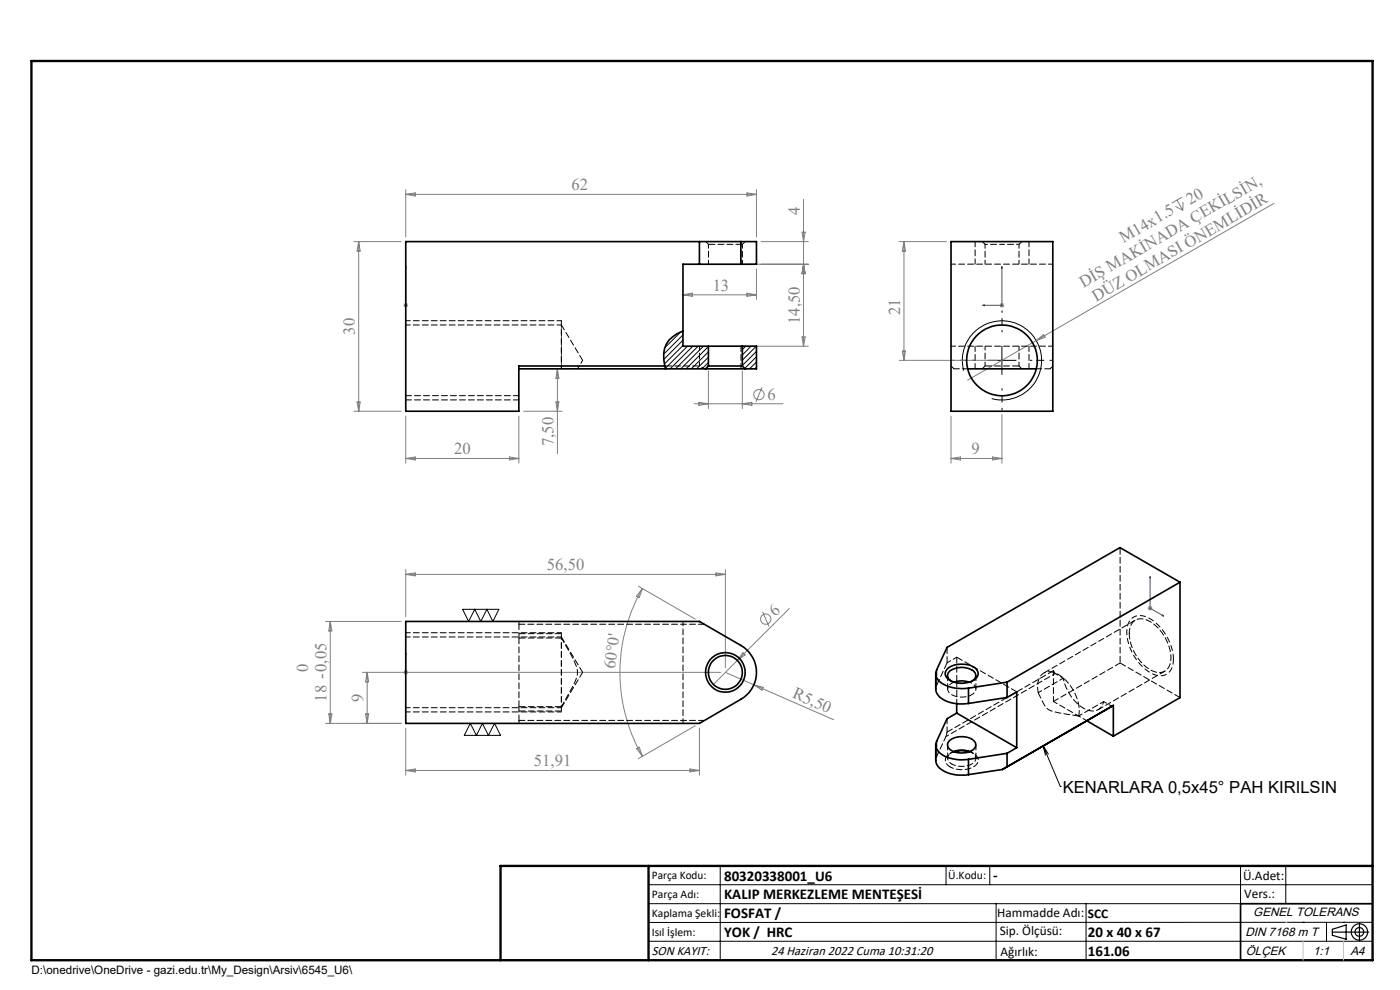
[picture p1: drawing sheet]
<svg xmlns="http://www.w3.org/2000/svg" width="297mm" height="210mm" viewBox="0 0 297 210" stroke-linecap="round" stroke-linejoin="round" font-family="sans-serif">
<g fill="none" stroke="#808080" stroke-width=".21">
<path d="M75.1 51.3h10M76.1 51.3l.3 2h-.7zM76.1 51.3v35.9M86.1 40.2v10.1M86.1 41.2h74.4M86.1 41.2l2-.3v.7zM158.2 56h13.3M158.5 40.9l2 .3-2 .4zM160.5 40.2v10.1M160.5 57v6.5M161.5 51.3h10M170.1 49.2h.7l-.3 2.1z"/>
<path d="M170.5 42.3v31.1M170.5 56l.3 2.1h-.7zM190.7 51.3h10.1M191.8 51.3v25.1M191.8 51.3l.3 2h-.7zM249.3 43.8l1.6 .8M249.7 42.4l1.2 2.2M250.8 41.8l-2.2 1.3M251 42.9l-.1 1.7M270.3 43.1l-50.5 29.1M85.6 64.8h1M85.7 64.4l.7 .7"/>
<path d="M86.1 64.2v1.1M86.4 64.4l-.7 .7M118.3 78.2v18M118.3 78.2l.3 2h-.7zM144.9 62.5h15.6M144.9 62.5l2-.3v.7zM150.3 78.7v8M151.3 73.4h20.2M157.5 78.7v8M158.5 62.2l2 .3-2 .4zM170.1 71.5h.7l-.3 1.9zM190.7 76.4h20.9"/>
<path d="M191.4 74.5h.7l-.3 1.9zM212.1 64.8h.9M212.2 64.4l.7 .7M212.5 64.2v1.1M212.9 64.4l-.7 .7M219.8 72.2l-14.5 8.4M219.8 72.2l1.6-1.2 .3 .5zM75.1 87.2h10M75.7 85.3h.7l-.3 1.9zM86.1 88.3v9.9M86.1 97.3l2-.4v.7zM86.1 97.3h24"/>
<path d="M108.1 96.9l2 .4-2 .3zM110.1 88.3v9.9M111.1 87.2h8.1M117.9 85.3h.7l-.3 1.9zM147.3 85.6h18.8M148.3 85.3l2 .3-2 .4zM157.5 85.6l2-.3v.7zM161.6 82.2l-1.2 3.1M201.8 97.3h10.7M201.8 88.3v9.9M201.8 97.3l2-.4v.7zM210.6 96.9l1.9 .4-1.9 .3z"/>
<path d="M212.5 87.9v10.3M69.1 131.8h16M70.1 131.8v21.6M70.1 131.8l.3 2h-.7zM86.1 120.8v10M86.1 121.8l2-.3v.7zM86.1 121.8h67.8M135.4 124.3l12.1 7M136.3 124.8a35.6 35.6 0 0 0 0 35.6M136.3 124.8l-.7 2-.6-.3zM151.9 121.5l2 .3-2 .4zM153.9 120.8v20.8"/>
<path d="M157.6 138.5l.5 .4-1.7 1.2zM161.8 129.8l1.3 3.1M167.5 129.1l-11.1 11M243.5 129h1M243.6 128.6l.7 .8M244 128.5v1M244.3 128.6l-.7 .8M69.1 153.4h16M69.7 151.4h.7l-.3 2zM76.9 142.6h76M77.5 151.4h.7l-.3 2zM77.9 142.6v10.8"/>
<path d="M77.9 142.6l.3 2h-.7zM85.7 142.3l.7 .7M86.1 142.1v1M86.1 154.4v10M86.4 142.3l-.7 .7M135 158.8l.6-.3 .7 1.9zM147.5 153.9l-12.1 7M148.4 154.4v10M153.9 142.6l22.9 10.1M156.4 140.1l-5.1 5.1M159.9 145.3l2 .5-.3 .6zM86.1 163.4l2-.3v.7z"/>
<path d="M86.1 163.4h62.3M146.4 163.1l2 .3-2 .4z"/>
<circle cx="161" cy="83.7" r="1.09"/>
<circle cx="162.4" cy="131.3" r="1.09"/>
</g>
<g fill="none" stroke="#000" stroke-width=".21">
<path d="M204.4 78.6a8.4 8.4 0 0 1 7.4-10.5 8.4 8.4 0 0 1 9.1 9 8.4 8.4 0 0 1-10.5 7.5M209.5 76.4h6M212.5 73.4v6M98.1 129.2h7.7l-1.2 2.6-1.3-2.6-1.3 2.6-1.3-2.6-1.3 2.6zM99.8 153.4l1.3 2.6 1.2-2.6 1.3 2.6 1.3-2.6 1.3 2.6h-7.7zM221.3 158.2l3.6 8.6M221.3 158.2l1.1 1.7M221.3 158.2l.5 2M224.9 166.8h.1M137.6 187.7h153.6M137.6 191.7h153.6M137.6 199.7h153.6"/>
<path d="M152.8 183.7v20M200.7 183.7v4M210 183.7v4M211.3 191.7v12M230.4 191.7v12M263.2 183.7v20M272.8 183.7v8M276.4 195.6h.1M281.4 195.6v4.1M285 195.6h.1M291.2 195.6l-153.6 .1"/>
</g>
<path d="M248.9 139.8a10.4 10.4 0 0 0-6.2-9.1 2.78 2.78 0 0 0-3.6 2.8 10.4 10.4 0 0 0 6.1 9.7 2.78 2.78 0 0 0 3.7-2.8v-.6" fill="none" stroke="#000" stroke-width=".21" stroke-dasharray="1.3 .6" stroke-dashoffset=".1" stroke-linecap="butt"/>
<path d="M119.1 68v10.2" fill="none" stroke="#000" stroke-width=".21" stroke-dasharray="1.3 .6" stroke-dashoffset=".3" stroke-linecap="butt"/>
<path d="M119.1 134.3v16.7" fill="none" stroke="#000" stroke-width=".21" stroke-dasharray="1.3 .6" stroke-dashoffset="-.1" stroke-linecap="butt"/>
<g fill="none" stroke="#000" stroke-width=".25">
<path d="M282.6 197.7h7.8M282.6 197.1l3-.9v3l-3-.8zM288.4 195.8v3.8M106.2 203.7h185"/>
<circle cx="288.4" cy="197.7" r="1.74"/>
<circle cx="288.4" cy="197.7" r=".93"/>
</g>
<g fill="none" stroke="#00f" stroke-width=".21">
<path d="M86.1 56.5v.4v-.4M86.1 56.5v8.3M212.5 56.5v8.3h-4M212.5 56.5l.2 .4h-.3zM86.1 64.7v.2zM86.1 64.8h.1M208.5 64.8l.3-.1v.2zM86.1 138.5v.4v-.4M86.1 138.5v4.1M244 122.3v6.7l2.9 1.7M244 122.3l.1 .4-.2-.1zM246.6 130.4l.3 .3-.3-.1z"/>
<path d="M86.1 142.5v.2zM86.1 142.6h.1"/>
</g>
<path d="M206.6 76.4h-4.5M212.6 70.4v-4.5M218.6 76.4h4.5M212.6 82.4v4.5" fill="none" stroke="#000" stroke-width=".21" stroke-dasharray="15.2 1.3 1.3 1.3" stroke-dashoffset="14.9"/>
<path d="M119.1 68h-33M119.1 134.2h-33M86.1 151h33" fill="none" stroke="#000" stroke-width=".21" stroke-dasharray="1.3 .6" stroke-dashoffset=".3"/>
<path d="M86.1 84.8h24" fill="none" stroke="#000" stroke-width=".21" stroke-dasharray="1.3 .6" stroke-dashoffset=".1"/>
<path d="M119.1 68h.1M119.1 134.2v.1" fill="none" stroke="#000" stroke-width=".21" stroke-dasharray="1.3 .6"/>
<path d="M110.1 134.4h9M119.1 150.8h-9" fill="none" stroke="#000" stroke-width=".21" stroke-dasharray="1.3 .6" stroke-dashoffset="-.1"/>
<path d="M291.2 191.7h-28v12" fill="none" stroke="#000" stroke-width=".35"/>
<path d="M6.7 12.9h284.5v190.8h-284.5zM137.6 183.7v20M291.2 183.7h-185v20" fill="none" stroke="#000" stroke-width=".5"/>
<path d="M276.4 199.7v4M285 199.7v4" fill="none" stroke="#c0c0c0" stroke-width=".21"/>
<path d="M272.8 195.6h.1" fill="none" stroke="#c0c0c0" stroke-width=".25"/>
<g fill="#00f">
<path d="M86.1 64.7v.2zM86.1 56.5v.4z"/>
<path d="M208.5 64.8l.3 .1v-.2zM212.5 56.5l-.1 .4h.3zM246.6 130.4l.3 .3-.3-.1zM244 122.3l.1 .4-.2-.1z"/>
<path d="M86.1 138.5v.4zM86.1 142.5v.2z"/>
</g>
<g fill="none" stroke="#000" stroke-width=".21">
<path d="M144.4 70.4l-3.4 3.4M144.9 71l-4.1 4.1M144.9 72.2l-4.1 4M144.9 73.3l-4 3.9M145.8 73.4l-4.7 4.7M147 73.4l-4.8 4.8M148.1 73.4l-4.8 4.8M149.2 73.4l-4.8 4.8M150.3 73.5l-4.7 4.7M150.3 74.6l-3.7 3.6M150.3 75.8l-2.5 2.4M150.3 76.9l-1.4 1.3"/>
<path d="M158.2 73.4l-.7 .8M159.3 73.4l-1.8 1.9M160.4 73.4l-2.9 3M160.5 74.5l-3 3M160.5 75.7l-2.5 2.5M160.5 76.8l-1.5 1.4M160.5 77.9l-.4 .3"/>
</g>
<g fill="none" stroke="#000" stroke-width=".35">
<path d="M148.4 51.3v4.7M157.2 51.3h3.3v4.7h-3.3M157.2 51.3h-71.1v35.9h24v-9.6h30.9M157.2 51.3v4.7M157.2 56h-12.3v17.4h5.4M201.8 51.3h21.5v35.9h-21.5zM110.1 78.2h39.6M141 77.6l.2 .6M144.9 70.2a5.6 5.6 0 0 0-3.9 7.4M149.7 78.2h8.4M150.3 77.6h7.2M150.3 73.4h7.2"/>
<path d="M150.3 73.4v4.2M150.3 77.6l-.6 .6M157.5 73.4h3v4.8h-2.4M157.5 77.6l.6 .6M157.5 73.4v4.2M205.3 78.2h14.6M86.1 131.8h62.3l8.8 5.1a6.6 6.6 0 0 1 0 11.4l-8.8 5.1h-62.3zM250.3 123.5l-12.7-7.3-36.7 21.1-2.2 4.8a2.55 2.55 0 0 0 1.9 3.3 8.9 8.9 0 0 0 4.9 .6M250.3 123.5l-36.7 21.2M250.3 123.5v24.5l-14.1 8.2M198.5 142.9v3.2a3.5 3.5 0 0 0 3.2 2.9l1.9 .3 1.9-.1M198.5 158v3.3a3.5 3.5 0 0 0 3.2 2.8l1.9 .3 1.9-.1"/>
<path d="M200.9 141.9a5.1 5.1 0 0 1 6.2 0 1.44 1.44 0 0 1-.6 2.4 4.9 4.9 0 0 1-5.8-.7l-.2-.8zM201.3 157.2a4.1 4.1 0 0 1 5.6 .3 1.43 1.43 0 0 1-1.1 1.9 4.1 4.1 0 0 1-4.6-.9l-.2-.8zM201.7 144.4a1.33 1.33 0 0 1-.7-1.4 1.33 1.33 0 0 1 1.2-1.1 4.1 4.1 0 0 1 4.7 .9l.1 .8-.3 .5-.4 .3M202.3 159.4a5.2 5.2 0 0 1 3.4 0M202.4 144.7a4.6 4.6 0 0 1 3.2 0M202.4 159.5l1.4-.3 1.8 .3M203 151.3l-2.1 1.2-2.2 4.7a2.3 2.3 0 0 0 1.4 3.1 8.9 8.9 0 0 0 5.4 .8M203 151.3l12.7 7.3M203 144.5v.3M203 149.3v2M205.5 146v3.2M213.6 144.7l-8.1 1.3"/>
<path d="M213.6 144.7v3.2M213.6 159.8v2.9M213.6 147.9l-8.1 1.3M213.6 147.9l2.1-1.1v11.8M213.6 159.8l-8.1 1.3M215.7 158.6l-2.1 1.2M230.5 152.9l5.7 3.3M236.2 149.6v6.6M236.2 149.6l-22.6 13.1M236.2 149.6l-23.5 13.6M205.5 161.1v3.2M212.7 163.2l-7.2 1.1"/>
<path d="M213.6 162.7l-.9 .5"/>
<circle cx="212.6" cy="76.4" r="7.5"/>
<circle cx="153.9" cy="142.6" r="3.6"/>
<circle cx="153.9" cy="142.6" r="4.2"/>
</g>
<path d="M209 51.8h3.6M212.6 51.8h3.6M119.1 78.2v-9.3M201.9 144.9a1.29 1.29 0 0 0-.9 1.2 1.29 1.29 0 0 0 .9 1.3 4.2 4.2 0 0 0 5-.7 1.47 1.47 0 0 0-1.3-2M234.1 148.8a2.47 2.47 0 0 1-3.8 1.7 9.6 9.6 0 0 1-4.7-6.6M201.9 162.1a1.29 1.29 0 0 1-.9-1.3 1.29 1.29 0 0 1 .9-1.2l.4-.2" fill="none" stroke="#000" stroke-width=".21" stroke-dasharray="1.3 .6" stroke-dashoffset=".7"/>
<g fill="none" stroke="#000" stroke-width=".21" stroke-dasharray="1.3 .6" stroke-dashoffset=".1">
<path d="M157.2 51.2v4.8M206.9 51.2v4.8M218.3 51.2v4.8M123.6 76.4l-4.5-7.5M157.2 73.4v4.8M202.4 78.2h2.9M206.9 73.4v4.8M218.3 73.4v4.8M219.9 78.2h2.9M86.1 83.9h24M110.1 132.4v2.9M239.6 134.4a2.64 2.64 0 0 1 2.8-3.1 8.4 8.4 0 0 1 5.6 5.8 4.9 4.9 0 0 1-.5 5 3.2 3.2 0 0 1-4.2-.5 9.9 9.9 0 0 1-3.7-7.2"/>
<path d="M110.1 149.9v2.9M119.1 149.9l.6-1a19.9 19.9 0 0 0 2.8-5.6 4.9 4.9 0 0 0-.8-3.4l-2.6-4.6M119.1 150.1l4.5-7.5M123.6 142.6l-4.5-7.5M201.8 144.4a4.6 4.6 0 0 0 4.5 0M220.3 146.9a3.6 3.6 0 0 1 1.3-4.2 4.5 4.5 0 0 1 4.6 1.7 9.1 9.1 0 0 1 2.6 7.5M223.5 148.8l14.1-8.2M233 150.5l14.1-8.1"/>
</g>
<path d="M150.3 51.8h7.2M216.2 77.6h-7.2M119.1 135.3h-9M240.9 131.5l-19.5 11.3M110.1 149.9h9M200.9 140.6l-2.2 4.7" fill="none" stroke="#000" stroke-width=".21" stroke-dasharray="1.3 .6" stroke-dashoffset="-.1"/>
<path d="M149.4 78.2l-1-.6M200.7 156.3l23.1-13.4M225.6 143.9l-1.8-1M235.9 149.8l-1.8-1" fill="none" stroke="#000" stroke-width=".21" stroke-dasharray="1.3 .6" stroke-dashoffset=".6"/>
<path d="M148.4 77.6h-7.3M237.6 116.1v24.5" fill="none" stroke="#000" stroke-width=".21" stroke-dasharray="1.3 .6" stroke-dashoffset="-.2"/>
<g fill="none" stroke="#000" stroke-width=".21" stroke-dasharray="1.3 .6" stroke-dashoffset=".4">
<path d="M149.7 51.2l.6 .6M150.3 51.8v4.2M157.5 51.8l.6-.6M157.5 56v-4.2M208.4 51.2l.6 .6M209 51.8v4.2M216.2 51.8l.6-.6M216.2 56v-4.2M148.4 73.4v4.2M201.8 77.6l.6 .6M209 77.6l-.6 .6M209 73.4v4.2"/>
<path d="M216.2 77.6v-4.2M216.8 78.2l-.6-.6M222.8 78.2l.6-.6M203 139.4l-2.1 1.2M198.7 145.3l-.2 .8M205.7 159.4a1.38 1.38 0 0 1 1.2 1 1.38 1.38 0 0 1-.4 1.5 4.5 4.5 0 0 1-4.6 .2M223.8 142.9l-.3-.6M225.6 143.9l-5.3 3M228.8 151.9l5.3-3.1M230.6 152.9l-7.1-4.1M198.5 161.2l.2-.8"/>
</g>
<path d="M223.4 56h-21.6M119.1 68.9h-33M223.4 73.4h-21.6M119.1 135.1h-33M86.1 150.1h33M144.9 153.4v-21.6M203 149.3v-4.5" fill="none" stroke="#000" stroke-width=".21" stroke-dasharray="1.3 .6" stroke-dashoffset=".3"/>
<path d="M122.5 78.2l1.1-1.8M200.9 155.3l-.2 1M201.6 162.7a4.9 4.9 0 0 0 5.7-.7 1.59 1.59 0 0 0-1.2-2.4l-.5-.2" fill="none" stroke="#000" stroke-width=".21" stroke-dasharray="1.3 .6" stroke-dashoffset=".5"/>
<g fill="none" stroke="#000" stroke-width=".21" stroke-dasharray="1.3 .6">
<path d="M110.1 135.3v14.6M110.1 131.8v.6M110.1 132.4h39.3M200.9 137.3v3.3M203 139.4l12.7 7.4M110.1 152.8v.6M149.4 152.8h-39.3M198.7 142.1v3.2M198.7 157.2v3.2M201.6 144.3l.3 .2M201.9 159.6l-.3 .2M202.4 144.7l-.5 .2"/>
<path d="M203 144.5v-5.1M206.2 144.5l.3-.2M206.5 159.8l-.3-.2M220.3 146.9l.2 .6a7.7 7.7 0 0 0 1.7 2.8 4.8 4.8 0 0 0 2.4 .9l4.2 .7M223.5 142.3l-22.6 13M237.6 140.6l12.8 7.4"/>
</g>
<path d="M119.1 150.1v-15" fill="none" stroke="#000" stroke-width=".21" stroke-dasharray="1.3 .6" stroke-dashoffset=".8"/>
<path d="M200.9 152.4v2.9M201 143.3v2.8M201 158v2.8M202.4 159.4a1.98 1.98 0 0 0-1.8 2.3l.4 .5 .6 .5M207 146.1v-2.8M223.5 148.8v-6.5M198.7 160.4l2-4.1M207 160.8v-2.8" fill="none" stroke="#000" stroke-width=".21" stroke-dasharray="1.3 .6" stroke-dashoffset=".2"/>
<g font-size="3.5" fill="#808080">
<text x="121.3" y="40.4">62</text>
<text x="169.7" y="45.6" transform="rotate(-90 169.7 45.6)">4</text>
<text x="252.5" y="43.4" transform="rotate(-30 252.5 43.4)">20</text>
<text x="238.3" y="51.6" transform="rotate(-30 238.3 51.6)">M14x1.5</text>
<text x="151.2" y="61.7">13</text>
<text x="229.8" y="61" transform="rotate(-30 229.8 61)">DİŞ MAKİNADA ÇEKİLSİN,</text>
<text x="232.5" y="64" transform="rotate(-30 232.5 64)">DÜZ OLMASI ÖNEMLİDİR</text>
<text x="75.3" y="71" transform="rotate(-90 75.3 71)">30</text>
<text x="169.7" y="68.7" transform="rotate(-90 169.7 68.7)">14,50</text>
<text x="190.9" y="66.9" transform="rotate(-90 190.9 66.9)">21</text>
<text x="162.8" y="84.8">6</text>
<text x="117.4" y="94.6" transform="rotate(-90 117.4 94.6)">7,50</text>
<text x="96.3" y="96.4">20</text>
<text x="206.1" y="96.4">9</text>
<text x="116" y="121">56,50</text>
<text x="164.5" y="130.8" transform="rotate(-45 164.5 130.8)">6</text>
<text x="65.4" y="142.5" transform="rotate(-90 65.4 142.5)">0</text>
<text x="130.5" y="141.9" transform="rotate(-83 130.5 141.9)">60°0'</text>
<text x="69.3" y="148.8" transform="rotate(-90 69.3 148.8)">18 -0,05</text>
<text x="77.1" y="148.9" transform="rotate(-90 77.1 148.9)">9</text>
<text x="168" y="147.9" transform="rotate(24 168 147.9)">R5,50</text>
<text x="113.3" y="162.6">51,91</text>
</g>
<text font-size="3.5" x="225.5" y="168.1">KENARLARA 0,5x45° PAH KIRILSIN</text>
<g font-size="3.2">
<text x="153.6" y="186.8">80320338001_U6</text>
<text x="153.6" y="190.8">KALIP MERKEZLEME MENTEŞESİ</text>
<text x="210.7" y="186.6">-</text>
<text x="153.6" y="194.8">FOSFAT /</text>
<text x="153.6" y="198.8">YOK / HRC</text>
<text x="230.8" y="198.7">20 x 40 x 67</text>
<text x="230.8" y="202.8">161.06</text>
</g>
<g font-size="2.8">
<text x="263.7" y="186.7">Ü.Adet:</text>
<text x="263.9" y="190.5">Vers.:</text>
<text x="211.5" y="194.5">Hammadde Adı:</text>
<text x="230.8" y="194.7">SCC</text>
<text x="138.3" y="202.6">SON KAYIT:</text>
<text x="163.6" y="202.6">24 Haziran 2022 Cuma 10:31:20</text>
<text x="212.1" y="198.4">Sip. Ölçüsü:</text>
<text x="212.2" y="202.7">Ağırlık:</text>
</g>
<g font-size="2.6">
<text x="265.9" y="194.4">GENEL TOLERANS</text>
<text x="264.2" y="198.5">DIN 7168 m T</text>
<text x="264.3" y="202.6">ÖLÇEK</text>
<text x="278.5" y="202.6">1:1</text>
<text x="286.5" y="202.6">A4</text>
</g>
<g font-size="2.5">
<text x="138.3" y="186.4">Parça Kodu:</text>
<text x="138.3" y="190.5">Parça Adı:</text>
<text x="201.2" y="186.5">Ü.Kodu:</text>
<text x="138.3" y="194.5">Kaplama Şekli:</text>
<text x="138.3" y="198.6">Isıl İşlem:</text>
<text x="6.7" y="206.7">D:\onedrive\OneDrive - gazi.edu.tr\My_Design\Arsiv\6545_U6\</text>
</g>
</svg>
